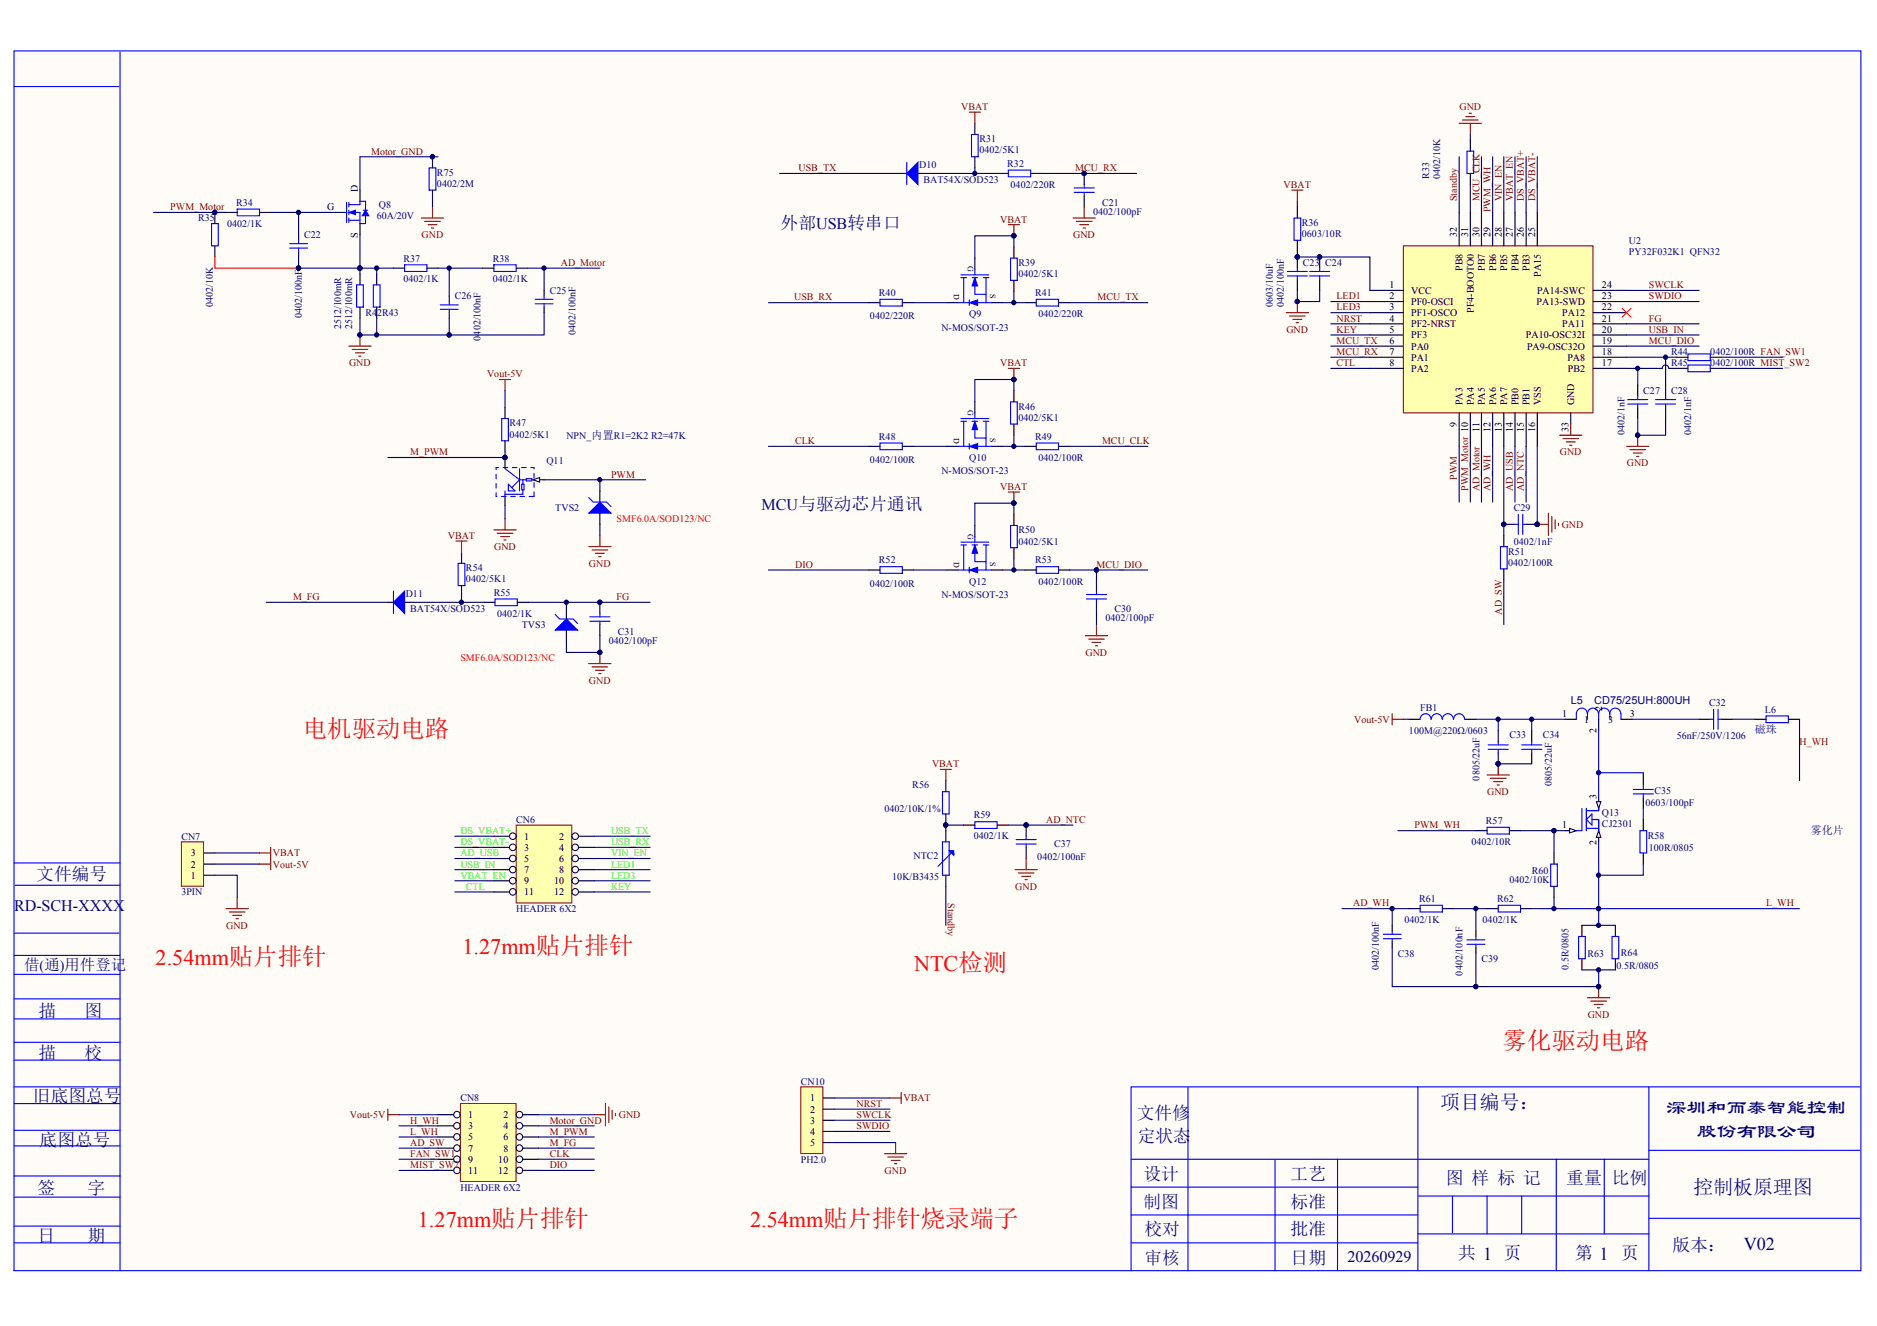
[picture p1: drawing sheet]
<svg xmlns="http://www.w3.org/2000/svg" width="297mm" height="210mm" viewBox="0 0 297 210" stroke-linecap="round" stroke-linejoin="round" font-family="sans-serif">
<path d="M2.2 8.2h292.1v192.9h-292.1z" fill="#fffcf8"/>
<g fill="none" stroke="#00f" stroke-width=".18">
<path d="M2.2 8.1h292.3v193h-292.3zM2.2 13.7h16.6M19 8.2v192.9M2.2 136.6h16.8M149.2 125.3h1v3.5h-1zM149.2 133.3h1v5.2h-1zM150.6 135l-2.2 2.1M154.3 130.1h3.5v1h-3.5zM160.8 133.6h3.2M160.8 132.9h3.2M162.4 132.4v.5M162.4 133.6v.5"/>
<path d="M2.2 158.1h16.8M2.2 154.2h16.8M2.2 151.2h16.8M2.2 147.7h16.6M2.4 140.1h16.6M2.2 178.9h16.8M2.2 174.7h16.8M2.2 167.8h16.8M2.2 165h16.8M2.2 161.3h16.8M2.2 172h16.8M188 172v29.1"/>
<path d="M224.4 172v29.1M260.9 172v29.1M294.3 172h-115.3v29.1M2.2 196.7h16.8M2.2 194.1h16.8M2.2 189.5h16.8M2.2 186.2h16.8M2.2 181.4h16.8M179 183.5h81.9M179 196.7h45.4M179 192.3h45.4M179 187.9h45.4"/>
<path d="M201.8 183.5v17.6M211.7 183.5v17.6M224.4 195.3h36.5M224.4 189.3h36.5M229.9 189.3v5.8M235.3 189.3v6M240.8 189.3v6M246.3 183.5v17.6M253.9 183.5v11.8M260.9 192.9h33.4M260.9 182.1h33.4"/>
</g>
<path d="M149.7 123.6v1.7M149.7 128.8v1.8M149.7 131.5v1.8M149.7 138.5v1.8M152.5 130.6h1.8M157.8 130.6h1.8M162.4 130.6v1.8M162.4 134.1v1.8" fill="none" stroke="#000" stroke-width=".18"/>
<g fill="#000080" stroke="#000080" stroke-width=".16">
<circle cx="149.7" cy="130.6" r=".34"/>
<circle cx="162.4" cy="130.6" r=".34"/>
</g>
<path d="M148.8 121.8h1.8M149.7 121.8v1.8M160.6 137.7h3.6M161.2 138.2h2.4M161.7 138.7h1.4M162.2 139.3h.4M162.4 135.9v1.8" fill="none" stroke="#800000" stroke-width=".18"/>
<path d="M150.2 134.7h.7v.7z" fill="#00f" stroke="#00f" stroke-width=".18"/>
<path d="M126.7 172h3.5v10.6h-3.5z" fill="#ffffb0" stroke="#800000" stroke-width=".16"/>
<g fill="none" stroke="#000" stroke-width=".18">
<path d="M154.3 19.5v1.8M34 33.6v1.8M34 38.9v1.8M35.8 33.6h1.7M41.1 33.6h1.7M52.6 33.6h1.7M57 30.1v1.8M57 35.4v1.8M142.6 27.5h.9M145.3 27.5h.8M154.3 24.8v1.8M157.8 27.5h1.8"/>
<path d="M160.5 39.1v1.8M163.1 27.5h1.8M171.6 27.5v1.7M171.6 31v1.7M57 43.3v1.8M57 48.6v1.8M62.3 42.4h1.7M67.6 42.4h1.7M71.1 46.9v.8M71.1 49.5v.9M76.4 42.4h1.8M81.7 42.4h1.8"/>
<path d="M86.1 46v.9M86.1 48.6v.9M137.5 47.9h1.8M142.8 47.9h1.8M149.9 47.9h1.7M154.3 40.9v1.7M156.9 47.9h1.8M160.5 44.4v1.7M162.2 47.9h1.8M167.5 47.9h1.8M223 113.9h1.7M231.8 113.9h1.8"/>
<path d="M247.7 113.9h1.8M253 113.9v1.7M256.5 113.9h1.8M268.9 113.9h1.8M272.4 113.9h1.8M233.6 131.5h1.7M238.9 131.5h1.7M245.9 135v1.8M247.7 131.5h1.8M260.1 122.7v1.7M260.1 126.2v1.8M260.1 129.7v1.8"/>
<path d="M260.1 135v1.8M235.3 143.8h1.8M240.6 143.8h1.8M245.9 140.3v1.8M130.3 173.8h1.7M130.3 175.6h1.7M130.3 177.3h1.7M130.3 179.1h1.7M130.3 180.9h1.7"/>
</g>
<g fill="none" stroke="#800000" stroke-width=".18">
<path d="M153.4 17.8h1.8M154.3 17.8v1.7M159.6 35.6h1.7M160.5 35.6v1.7M169.8 34.5h3.5M170.3 35h2.5M170.9 35.6h1.4M171.4 36.1h.4M171.6 32.7v1.8M55.2 54.8h3.5M55.7 55.3h2.5M56.3 55.8h1.4"/>
<path d="M56.8 56.4h.3M57 53v1.8M140.9 173.8h1.7M142.6 172.9v1.8M140 182.6h3.5M140.5 183.2h2.5M141 183.7h1.4M141.6 184.2h.3M141.7 180.9v1.7"/>
</g>
<g fill="none" stroke="#00f" stroke-width=".18">
<path d="M33.5 35.4h1v3.5h-1zM37.5 33.1h3.6v1.1h-3.6zM54.3 33.6h.5M54.8 32v3.2M55.2 32.4h1.8v-.5h.8v1.7M55.2 33.6h1.8v1.8h.8v-1.4M55.2 34.9h1.8M55.2 32v.7M55.2 33.3v.7M55.2 34.5v.7M57.5 33.3h.7M143.5 25.7v3.5"/>
<path d="M153.7 21.3h1.1v3.5h-1.1zM159.6 26.9h3.5v1.1h-3.5zM170 30.5h3.2M170 29.7h3.2M171.6 29.2v.5M171.6 30.5v.5M56.4 45.1h1.1v3.5h-1.1zM64 41.9h3.6v1.1h-3.6zM69.7 48.3h2.8M69.7 49h2.8M71.1 47.7v.6M71.1 49v.5"/>
<path d="M78.2 41.9h3.5v1.1h-3.5zM84.7 47.4h2.8M84.7 48.1h2.8M86.1 46.9v.5M86.1 48.1v.5M139.3 47.4h3.5v1h-3.5zM151.6 47.9h1.8M152.1 43.9h.8M152.1 43.5h4.4M152.5 43.9v4M153.4 47.5v.9M153.8 43.9h.9"/>
<path d="M154.3 45.3v1.3h1.7v1.3M154.3 42.6v.9M154.7 47.9h2.2M155.6 43.9h.9M156 43.9v2.7M159.9 40.9h1.1v3.5h-1.1zM164 47.4h3.5v1h-3.5zM226.5 113.9a.87 .87 0 0 0-.9-.9 .87 .87 0 0 0-.9 .9M228.2 113.9a.87 .87 0 0 0-.8-.9 .87 .87 0 0 0-.9 .9M230 113.9a.87 .87 0 0 0-.9-.9 .87 .87 0 0 0-.8 .9M231.8 113.9a.87 .87 0 0 0-.9-.9 .87 .87 0 0 0-.9 .9M251.2 113a.87 .87 0 0 0-.9-.9 .87 .87 0 0 0-.8 .9v.9"/>
<path d="M253 113a.87 .87 0 0 0-.9-.9 .87 .87 0 0 0-.9 .9v.9M254.7 113a.87 .87 0 0 0-.8-.9 .87 .87 0 0 0-.9 .9v.9M256.5 113a.87 .87 0 0 0-.9-.9 .87 .87 0 0 0-.8 .9v.9M256.5 113v.9M270.7 113.9h.5M271.2 112.3v3.1M271.9 113.9h.5M271.9 112.3v3.1M235.3 131h3.6v1h-3.6zM245.4 136.8h1.1v3.5h-1.1zM258.5 125.7h3.1M258.5 125h3.1"/>
<path d="M259.5 131.5h1.1v3.5h-1.1zM260.1 124.4v.6M260.1 125.7v.5M237.1 143.3h3.5v1.1h-3.5z"/>
</g>
<g fill="#00f" stroke="#00f" stroke-width=".16">
<path d="M55.2 33.6l1.1-.3v.7z"/>
<path d="M57.8 33.3l.6 .9h-1.1z"/>
<path d="M154.3 43.9l.4 1.4h-.9z"/>
<path d="M153.4 47.9l1.3-.4v.9z"/>
</g>
<g fill="#000080" stroke="#000080" stroke-width=".16">
<circle cx="56.9" cy="53" r=".34"/>
<circle cx="34" cy="33.6" r=".34"/>
<circle cx="160.4" cy="37.3" r=".34"/>
<circle cx="171.6" cy="27.4" r=".34"/>
</g>
<path d="M143.5 27.5l1.8-1.8v3.5z" fill="#00f" stroke="#00f" stroke-width=".18"/>
<path d="M248.4 131.1l1.1 .4-1.1 .3z" fill="#fffcf8" stroke="#000" stroke-width=".16"/>
<path d="M253 126.2v1.8" fill="none" stroke="#000" stroke-width=".18"/>
<path d="M252.6 126.9h.7l-.3 1.1z" fill="#fffcf8" stroke="#000" stroke-width=".16"/>
<path d="M253 131.5v1.8" fill="none" stroke="#000" stroke-width=".18"/>
<path d="M253 131.5l.3 1.1h-.7z" fill="#fffcf8" stroke="#000" stroke-width=".16"/>
<g fill="none" stroke="#00f" stroke-width=".18">
<path d="M45.8 38.6h2.9M45.8 39.3h2.9M47.3 38v.6M47.3 39.3v.5M59.1 45.1h1v3.5h-1zM139.3 70.1h3.5v1.1h-3.5zM151.6 70.7h1.8M152.1 66.7h.8M152.1 66.3h4.4M152.5 66.7v4M153.4 70.2v.9M153.8 66.7h.9"/>
<path d="M154.3 68v1.3h1.7v1.4M154.3 65.4v.9M154.7 70.7h2.2M155.6 66.7h.9M156 66.7v2.6M159.9 63.6h1.1v3.5h-1.1zM164 70.1h3.5v1.1h-3.5zM139.3 89.7h3.5v1.1h-3.5zM151.6 90.2h1.8M152.1 86.3h.8M152.1 85.8h4.4M152.5 86.3v3.9"/>
<path d="M153.4 89.8v.9M153.8 86.3h.9M154.3 87.6v1.3h1.7v1.3M154.3 84.9v.9M154.7 90.2h2.2M155.6 86.3h.9M156 86.3v2.6M159.9 83.2h1.1v3.5h-1.1zM164 89.7h3.5v1.1h-3.5zM235.5 118.6h3.2M235.5 117.9h3.2M237.1 117.4v.5"/>
<path d="M237.1 118.6v.5M240.8 118.6h3.2M240.8 117.9h3.2M242.4 117.4v.5M242.4 118.6v.5M250.3 128v3.5h-.8M251 128v3.5M251 131.1h2M251 129.7l.9-.9v1.8zM251.9 129.7h1.1v1.8M253 128v.3h-2M218.9 147.9h2.8"/>
<path d="M218.9 148.6h2.8M220.3 147.4v.5M220.3 148.6v.5M224.7 143.3h3.6v1.1h-3.6zM232.2 148.8h2.8M232.2 149.5h2.8M233.6 148.2v.6M233.6 149.5v.5M249.8 148.2h1.1v3.6h-1.1zM255.1 148.2h1.1v3.6h-1.1z"/>
</g>
<g fill="none" stroke="#000" stroke-width=".18">
<path d="M47.3 37.2v.8M47.3 39.8v.9M59.6 43.3v1.8M59.6 48.6v1.8M137.5 70.7h1.8M142.8 70.7h1.8M149.9 70.7h1.7M154.3 63.6v1.8M156.9 70.7h1.8M160.5 61.8v1.8M160.5 67.1v1.8M162.2 70.7h1.8"/>
<path d="M167.5 70.7h1.8M137.5 90.2h1.8M142.8 90.2h1.8M149.9 90.2h1.7M154.3 83.2v1.7M156.9 90.2h1.8M160.5 81.4v1.8M160.5 86.7v1.8M162.2 90.2h1.8M167.5 90.2h1.8M237.1 115.6v1.8M237.1 119.1v1.8"/>
<path d="M242.4 115.6v1.8M242.4 119.1v1.8M220.3 146.5v.9M220.3 149.1v.9M223 143.8h1.7M228.3 143.8h1.7M233.6 147.4v.8M233.6 150v.9M250.3 146.5v1.7M250.3 151.8v1.7M255.6 146.5v1.7M255.6 151.8v1.7"/>
</g>
<g fill="none" stroke="#800000" stroke-width=".18">
<path d="M159.6 58.3h1.7M160.5 58.3v1.8M159.6 77.9h1.7M160.5 77.9v1.8M220.3 113v1.7M220.3 113.9h1.8M235.3 122.7h3.6M235.9 123.2h2.4M236.4 123.7h1.4M236.9 124.3h.4M237.1 120.9v1.8M251.2 157.9h3.6"/>
<path d="M251.8 158.5h2.4M252.3 159h1.4M252.8 159.5h.4M253 156.2v1.7"/>
</g>
<g fill="#000080" stroke="#000080" stroke-width=".16">
<circle cx="253" cy="156.2" r=".34"/>
<circle cx="237.1" cy="120.9" r=".34"/>
<circle cx="160.4" cy="79.6" r=".34"/>
<circle cx="173.5" cy="90.2" r=".34"/>
<circle cx="160.4" cy="60.1" r=".34"/>
</g>
<g fill="#00f" stroke="#00f" stroke-width=".16">
<path d="M154.3 86.3l.4 1.3h-.9z"/>
<path d="M153.4 90.2l1.3-.4v.9z"/>
<path d="M154.3 66.7l.4 1.3h-.9z"/>
<path d="M153.4 70.7l1.3-.5v.9z"/>
</g>
<path d="M222.1 38.9h30v26.5h-30z" fill="#ffffb0" stroke="#800000" stroke-width=".16"/>
<g fill="none" stroke="#000" stroke-width=".18">
<path d="M205.3 32.7v1.8M205.3 38v1.8M230.9 33.6v5.3M232.7 22.2v1.7M232.7 27.5v1.7M232.7 33.6v5.3M234.4 33.6v5.3M236.2 33.6v5.3M238 33.6v5.3M239.7 33.6v5.3M241.5 33.6v5.3M243.3 33.6v5.3"/>
<path d="M205.3 40.7v1.7M205.3 44.2v1.8M208.8 40.7v1.7M208.8 44.2v1.8M216.8 46h5.3M216.8 47.7h5.3M216.8 49.5h5.3M216.8 51.3h5.3M216.8 53h5.3M216.8 54.8h5.3M216.8 56.6h5.3M216.8 58.3h5.3"/>
<path d="M252.1 46h5.3M252.1 47.7h5.3M252.1 49.5h5.3M252.1 51.3h5.3M252.1 53h5.3M252.1 54.8h5.3M252.1 56.6h5.3M252.1 58.3h5.3M265.4 56.6h1.7M265.4 58.3h1.7M270.7 56.6h1.7M270.7 58.3h1.7"/>
<path d="M230.9 65.4v5.3M232.7 65.4v5.3M234.4 65.4v5.3M236.2 65.4v5.3M238 65.4v5.3M239.7 65.4v5.3M241.5 65.4v5.3M243.3 65.4v5.3M248.6 65.4v1.7M259.2 61v1.7M259.2 64.5v1.8M263.6 61v1.7"/>
<path d="M263.6 64.5v1.8M173.5 91.8v1.8M173.5 95.3v1.8M277.7 113.9h1.8M283 113.9h1.8"/>
</g>
<g fill="#000080" stroke="#000080" stroke-width=".16">
<circle cx="205.3" cy="40.7" r=".34"/>
<circle cx="208.8" cy="40.7" r=".34"/>
<circle cx="205.3" cy="47.7" r=".34"/>
<circle cx="243.3" cy="83" r=".34"/>
<circle cx="259.1" cy="68.9" r=".34"/>
</g>
<g fill="none" stroke="#00f" stroke-width=".18">
<path d="M204.8 34.5h1v3.5h-1zM232.2 23.9h1v3.6h-1zM203.7 43.7h3.2M203.7 43h3.2M205.3 42.4v.6M205.3 43.7v.5M207.3 43.7h3.1M207.3 43h3.1M208.8 42.4v.6M208.8 43.7v.5M267.1 56h3.6v1.1h-3.6zM267.1 57.8h3.6v1h-3.6z"/>
<path d="M257.6 64h3.2M257.6 63.3h3.2M259.2 62.7v.6M259.2 64v.5M262 64h3.2M262 63.3h3.2M263.6 62.7v.6M263.6 64v.5M171.9 94.8h3.2M171.9 94.1h3.2M173.5 93.6v.5M173.5 94.8v.5"/>
<path d="M279.5 113.3h3.5v1.1h-3.5z"/>
</g>
<g fill="none" stroke="#800000" stroke-width=".18">
<path d="M230.9 19.5h3.5M231.4 19h2.5M232 18.5h1.4M232.5 17.9h.4M232.7 19.5v1.8M204.4 30.1h1.8M205.3 30.1v1.8M203.5 49.5h3.6M204.1 50h2.4M204.6 50.6h1.4M205.1 51.1h.4M205.3 47.7v1.8"/>
<path d="M257.4 70.7h3.5M257.9 71.2h2.5M258.5 71.7h1.4M259 72.2h.3M259.2 68.9v1.8M173.5 98.9v1.7M243.3 83h1.7M245 81.2v3.6M245.6 81.8v2.4M246.1 82.3v1.4M246.6 82.8v.4M171.8 100.6h3.5"/>
<path d="M172.3 101.2h2.5M172.8 101.7h1.4M173.3 102.2h.4M41.1 135h1.7M42.8 134.1v1.8M35.8 143.8h3.5M36.3 144.4h2.5M36.8 144.9h1.4M37.4 145.4h.3M37.5 142.1v1.7"/>
</g>
<path d="M28.7 133.3h3.5v7h-3.5z" fill="#ffffb0" stroke="#800000" stroke-width=".16"/>
<path d="M32.2 138.5h1.8M32.2 136.8h1.8M32.2 135h1.8" fill="none" stroke="#000" stroke-width=".18"/>
<path d="M41.1 136.8h1.7M42.8 135.9v1.8" fill="none" stroke="#800000" stroke-width=".18"/>
<path d="M81.7 130.6h8.8v12.3h-8.8z" fill="#ffffb0" stroke="#800000" stroke-width=".16"/>
<path d="M78.2 132.4h3.5" fill="none" stroke="#000" stroke-width=".18"/>
<circle cx="81.2" cy="132.4" r=".52" fill="#fffcf8" stroke="#000" stroke-width=".16"/>
<path d="M90.5 132.4h3.6" fill="none" stroke="#000" stroke-width=".18"/>
<circle cx="91" cy="132.4" r=".52" fill="#fffcf8" stroke="#000" stroke-width=".16"/>
<path d="M78.2 134.1h3.5" fill="none" stroke="#000" stroke-width=".18"/>
<circle cx="81.2" cy="134.1" r=".52" fill="#fffcf8" stroke="#000" stroke-width=".16"/>
<path d="M90.5 134.1h3.6" fill="none" stroke="#000" stroke-width=".18"/>
<circle cx="91" cy="134.1" r=".52" fill="#fffcf8" stroke="#000" stroke-width=".16"/>
<path d="M78.2 135.9h3.5" fill="none" stroke="#000" stroke-width=".18"/>
<circle cx="81.2" cy="135.9" r=".52" fill="#fffcf8" stroke="#000" stroke-width=".16"/>
<path d="M90.5 135.9h3.6" fill="none" stroke="#000" stroke-width=".18"/>
<circle cx="91" cy="135.9" r=".52" fill="#fffcf8" stroke="#000" stroke-width=".16"/>
<path d="M78.2 137.7h3.5" fill="none" stroke="#000" stroke-width=".18"/>
<circle cx="81.2" cy="137.7" r=".52" fill="#fffcf8" stroke="#000" stroke-width=".16"/>
<path d="M90.5 137.7h3.6" fill="none" stroke="#000" stroke-width=".18"/>
<circle cx="91" cy="137.7" r=".52" fill="#fffcf8" stroke="#000" stroke-width=".16"/>
<path d="M78.2 139.4h3.5" fill="none" stroke="#000" stroke-width=".18"/>
<circle cx="81.2" cy="139.4" r=".52" fill="#fffcf8" stroke="#000" stroke-width=".16"/>
<path d="M90.5 139.4h3.6" fill="none" stroke="#000" stroke-width=".18"/>
<circle cx="91" cy="139.4" r=".52" fill="#fffcf8" stroke="#000" stroke-width=".16"/>
<path d="M78.2 141.2h3.5" fill="none" stroke="#000" stroke-width=".18"/>
<circle cx="81.2" cy="141.2" r=".52" fill="#fffcf8" stroke="#000" stroke-width=".16"/>
<path d="M90.5 141.2h3.6" fill="none" stroke="#000" stroke-width=".18"/>
<circle cx="91" cy="141.2" r=".52" fill="#fffcf8" stroke="#000" stroke-width=".16"/>
<path d="M256.7 48.8l1.4 1.4M258.1 48.8l-1.4 1.4" fill="none" stroke="#f00" stroke-width=".16"/>
<g fill="none" stroke="#00f" stroke-width=".18">
<path d="M93.2 78.8l.7 .7h2.1l.7 .7M62.3 93.6v3.5M72.5 89.2h1.1v3.5h-1.1zM78.3 94.8h3.6v1.1h-3.6zM87.9 97.3l.7 .7h2.1l.7 .7M93.3 98.3h3.2M93.3 97.6h3.2M94.9 97.1v.5M94.9 98.3v.6M237.5 86.5h1v3.6h-1zM239.7 83h.6M240.3 81.4v3.2"/>
<path d="M241 83h.5M241 81.4v3.2"/>
</g>
<g fill="none" stroke="#000" stroke-width=".18">
<path d="M84.3 75.9h1.8M94.9 77.7v1.8M61.4 95.3h.9M64 95.3h.9M73 87.4v1.8M73 92.7v1.8M76.6 95.3h1.7M81.9 95.3h1.7M89.6 96.2v1.8M89.6 99.8v1.7M94.9 81.2v1.8M94.9 95.3v1.8"/>
<path d="M94.9 98.9v1.7M238 84.8v1.7M238 90.1v1.7M238 83h1.7M241.5 83h1.8"/>
</g>
<g fill="#000080" stroke="#000080" stroke-width=".16">
<circle cx="238" cy="83" r=".34"/>
<circle cx="243.3" cy="83" r=".34"/>
<circle cx="94.9" cy="95.3" r=".34"/>
<circle cx="94.9" cy="103.3" r=".34"/>
</g>
<g fill="#00f" stroke="#00f" stroke-width=".16">
<path d="M93.2 81.2l1.7-1.7 1.8 1.7z"/>
<path d="M87.9 99.8l1.7-1.8 1.8 1.8z"/>
</g>
<path d="M72.2 85.6h1.7M73 85.6v1.8M93.2 86.5h3.5M93.7 87.1h2.5M94.2 87.6h1.4M94.8 88.1h.3M94.9 84.8v1.7M93.2 105h3.5M93.7 105.6h2.5M94.2 106.1h1.4M94.8 106.6h.3M94.9 103.3v1.7" fill="none" stroke="#800000" stroke-width=".18"/>
<path d="M62.3 95.3l1.7-1.7v3.5z" fill="#00f" stroke="#00f" stroke-width=".18"/>
<path d="M84.3 75.9l1.1-.3v.7z" fill="#fffcf8" stroke="#000" stroke-width=".16"/>
<path d="M68.4 24.8v1.8M68.4 30.1v1.8M79.9 64.5v1.8M79.9 69.8v1.7M79.9 72.4v1.8M79.9 78.2v1.8" fill="none" stroke="#000" stroke-width=".18"/>
<g fill="#000080" stroke="#000080" stroke-width=".16">
<circle cx="79.9" cy="72.4" r=".34"/>
<circle cx="68.4" cy="24.8" r=".34"/>
</g>
<path d="M67.9 26.6h1.1v3.5h-1.1zM79.4 66.3h1.1v3.5h-1.1zM79.9 74.2l2.3 1.7M80.5 76.7l1 1h-1zM82.2 75.9l-1.2 1.3M82.2 74.2v3.5M82.2 75.9h1.1M82.6 76.7h.3v.8h-.3zM82.7 77.5v.7h-2.8v-.5M82.7 75.9v.8M83.3 75.8h.9v.3h-.9z" fill="none" stroke="#00f" stroke-width=".18"/>
<path d="M84.5 78.6v-4.6h-6v4.6h6" fill="none" stroke="#00f" stroke-width=".18" stroke-dasharray=".7 .7"/>
<path d="M66.7 34.5h3.5M67.2 35h2.5M67.7 35.6h1.5M68.3 36.1h.3M68.4 32.7v1.8M79 60.1h1.8M79.9 60.1v1.7M78.2 83.9h3.5M78.7 84.4h2.5M79.2 84.9h1.4M79.7 85.5h.4M79.9 82.1v1.8" fill="none" stroke="#800000" stroke-width=".18"/>
<path d="M72.9 174.7h8.8v12.3h-8.8z" fill="#ffffb0" stroke="#800000" stroke-width=".16"/>
<path d="M69.3 176.5h3.6" fill="none" stroke="#000" stroke-width=".18"/>
<circle cx="72.3" cy="176.4" r=".52" fill="#fffcf8" stroke="#000" stroke-width=".16"/>
<path d="M81.7 176.5h3.5" fill="none" stroke="#000" stroke-width=".18"/>
<circle cx="82.2" cy="176.4" r=".52" fill="#fffcf8" stroke="#000" stroke-width=".16"/>
<path d="M69.3 178.2h3.6" fill="none" stroke="#000" stroke-width=".18"/>
<circle cx="72.3" cy="178.2" r=".52" fill="#fffcf8" stroke="#000" stroke-width=".16"/>
<path d="M81.7 178.2h3.5" fill="none" stroke="#000" stroke-width=".18"/>
<circle cx="82.2" cy="178.2" r=".52" fill="#fffcf8" stroke="#000" stroke-width=".16"/>
<path d="M69.3 180h3.6" fill="none" stroke="#000" stroke-width=".18"/>
<circle cx="72.3" cy="180" r=".52" fill="#fffcf8" stroke="#000" stroke-width=".16"/>
<path d="M81.7 180h3.5" fill="none" stroke="#000" stroke-width=".18"/>
<circle cx="82.2" cy="180" r=".52" fill="#fffcf8" stroke="#000" stroke-width=".16"/>
<path d="M69.3 181.7h3.6" fill="none" stroke="#000" stroke-width=".18"/>
<circle cx="72.3" cy="181.7" r=".52" fill="#fffcf8" stroke="#000" stroke-width=".16"/>
<path d="M81.7 181.7h3.5" fill="none" stroke="#000" stroke-width=".18"/>
<circle cx="82.2" cy="181.7" r=".52" fill="#fffcf8" stroke="#000" stroke-width=".16"/>
<path d="M69.3 183.5h3.6" fill="none" stroke="#000" stroke-width=".18"/>
<circle cx="72.3" cy="183.5" r=".52" fill="#fffcf8" stroke="#000" stroke-width=".16"/>
<path d="M81.7 183.5h3.5" fill="none" stroke="#000" stroke-width=".18"/>
<circle cx="82.2" cy="183.5" r=".52" fill="#fffcf8" stroke="#000" stroke-width=".16"/>
<path d="M69.3 185.3h3.6" fill="none" stroke="#000" stroke-width=".18"/>
<circle cx="72.3" cy="185.3" r=".52" fill="#fffcf8" stroke="#000" stroke-width=".16"/>
<path d="M81.7 185.3h3.5" fill="none" stroke="#000" stroke-width=".18"/>
<circle cx="82.2" cy="185.3" r=".52" fill="#fffcf8" stroke="#000" stroke-width=".16"/>
<path d="M246.8 68.9h3.5M247.3 69.4h2.5M247.9 70h1.4M248.4 70.5h.4M248.6 67.1v1.8M61.4 176.5h1.7M61.4 175.6v1.7M94.1 176.5h1.7M95.8 174.7v3.5M96.3 175.2v2.5M96.9 175.8v1.4M97.4 176.3v.3" fill="none" stroke="#800000" stroke-width=".18"/>
<path d="M159.6 130.6h10.2" fill="none" stroke="#11037f" stroke-width=".18"/>
<g fill="#000080" stroke="#000080" stroke-width=".16">
<circle cx="162.4" cy="130.6" r=".34"/>
<circle cx="149.7" cy="130.6" r=".34"/>
<circle cx="56.9" cy="42.4" r=".34"/>
<circle cx="47.2" cy="42.4" r=".34"/>
<circle cx="160.4" cy="47.9" r=".34"/>
<circle cx="154.2" cy="27.4" r=".34"/>
<circle cx="160.4" cy="37.3" r=".34"/>
<circle cx="71.1" cy="42.4" r=".34"/>
<circle cx="71.1" cy="53" r=".34"/>
<circle cx="56.9" cy="53" r=".34"/>
<circle cx="86.1" cy="42.4" r=".34"/>
<circle cx="237.1" cy="120.9" r=".34"/>
<circle cx="245.9" cy="131.5" r=".34"/>
<circle cx="253" cy="143.8" r=".34"/>
<circle cx="253" cy="122.3" r=".34"/>
<circle cx="237.1" cy="113.9" r=".34"/>
<circle cx="245.9" cy="143.8" r=".34"/>
<circle cx="253" cy="156.2" r=".34"/>
<circle cx="253" cy="153.5" r=".34"/>
<circle cx="253" cy="146.5" r=".34"/>
<circle cx="253" cy="138.5" r=".34"/>
<circle cx="233.5" cy="156.2" r=".34"/>
<circle cx="242.4" cy="113.9" r=".34"/>
<circle cx="160.4" cy="90.2" r=".34"/>
<circle cx="160.4" cy="79.6" r=".34"/>
<circle cx="47.2" cy="33.6" r=".34"/>
<circle cx="59.6" cy="42.4" r=".34"/>
<circle cx="59.6" cy="53" r=".34"/>
<circle cx="233.5" cy="143.8" r=".34"/>
<circle cx="220.3" cy="143.8" r=".34"/>
<circle cx="160.4" cy="70.6" r=".34"/>
<circle cx="160.4" cy="60.1" r=".34"/>
<circle cx="205.3" cy="47.7" r=".34"/>
<circle cx="205.3" cy="40.7" r=".34"/>
<circle cx="259.1" cy="58.3" r=".34"/>
<circle cx="263.6" cy="56.5" r=".34"/>
<circle cx="259.1" cy="68.9" r=".34"/>
<circle cx="173.5" cy="90.2" r=".34"/>
<circle cx="243.3" cy="83" r=".34"/>
<circle cx="94.9" cy="75.9" r=".34"/>
<circle cx="73" cy="95.3" r=".34"/>
<circle cx="89.6" cy="95.3" r=".34"/>
<circle cx="94.9" cy="103.3" r=".34"/>
<circle cx="79.9" cy="72.4" r=".34"/>
</g>
<g fill="none" stroke="#000080" stroke-width=".18">
<path d="M24.3 33.6h11.5M42.8 33.6h9.8M47.3 33.6v3.6M57 37.2v6.1M68.4 31.9v.8M69.3 24.8h-12.3v5.3M123.4 27.5h19.2M146.1 27.5h11.7M154.3 26.6v.9M160.5 39.1v-1.8h-6.2v3.6M164.9 27.5h15M205.3 39.8v.9h11.5v5.3"/>
<path d="M205.3 31.9v.8M230.9 24.8v8.8M232.7 21.3v.9M232.7 29.2v4.4M234.4 24.8v8.8M236.2 24.8v8.8M238 24.8v8.8M239.7 24.8v8.8M241.5 24.8v8.8M243.3 24.8v8.8M47.3 40.7v1.7h15M57 50.4v2.6h14.1v-2.6"/>
<path d="M59.6 42.4v.9M59.6 50.4v2.6M69.3 42.4h7.1M71.1 42.4v4.5M83.5 42.4h11.4M86.1 49.5v3.5h-15M86.1 42.4v3.6M121.6 47.9h15.9M144.6 47.9h5.3M158.7 47.9h3.5M160.5 46.1v1.8M169.3 47.9h12.3"/>
<path d="M205.3 46v1.7h3.5v-1.7M210.6 49.5h6.2M210.6 51.3h6.2M210.6 47.7h6.2M210.6 53h6.2M210.6 54.8h6.2M210.6 56.6h6.2M210.6 58.3h6.2M257.4 51.3h11.5M257.4 47.7h11.5M257.4 53h11.5M257.4 54.8h11.5"/>
<path d="M257.4 56.6h8M257.4 46h11.5M259.2 58.3v2.7M263.6 56.6v4.4M264.1 58.3a.51 .51 0 0 0-.5-.5 .51 .51 0 0 0-.5 .5h-5.7M264.1 58.3h1.3M272.4 56.6h9.7M272.4 58.3h9.7M79.9 71.5v.9h-18.5M79.9 61.8v2.7M86.1 75.9h16.1M94.9 75.9v1.8"/>
<path d="M121.6 70.7h15.9M144.6 70.7h5.3M158.7 70.7h3.5M160.5 61.8v-1.7h-6.2v3.5M160.5 68.9v1.8M169.3 70.7h12.3M230.9 70.7v8.8M232.7 70.7v8.8M234.4 70.7v8.8M236.2 70.7v8.8M238 70.7v14.1M239.7 70.7v8.8"/>
<path d="M241.5 70.7v8.8M243.3 70.7v12.3M259.2 66.3v2.6h4.4v-2.6M42.1 95.3h19.3M64.9 95.3h11.7M73 94.5v.8M79.9 80v2.1M83.6 95.3h19.3M89.6 95.3v.9M94.9 83v1.8M121.6 90.2h15.9M144.6 90.2h5.3"/>
<path d="M158.7 90.2h3.5M160.5 81.4v-1.7h-6.2v3.5M160.5 88.5v1.7M169.3 90.2h12.3M173.5 90.2v1.6M173.5 97.1v1.8M238 91.8v7.1M94.9 100.6v2.7h-5.3v-1.8M222.1 113.9h.9M242.4 113.9v1.7M274.2 113.9h3.5M284.8 113.9v9.7"/>
<path d="M34 138.5h3.5v3.6M34 136.8h7.1M34 135h7.1M72 132.4h6.2M72 134.1h6.2M72 135.9h6.2M72 137.7h6.2M72 139.4h6.2M94.1 132.4h8.8M94.1 134.1h8.8M94.1 135.9h8.8M94.1 137.7h8.8"/>
<path d="M94.1 139.4h8.8M152.5 130.6h-2.8v.9M221.2 131.5h12.4M237.1 120.9h5.3M240.6 131.5h5.3M247.7 131.5h-1.8v3.5M260.1 136.8v1.7h-7.1M260.1 128v1.7M72 141.2h6.2M94.1 141.2h8.8M149.7 140.3v6.2M212.4 143.8h10.6"/>
<path d="M220.3 150v6.2h13.3M220.3 143.8v2.7M230 143.8h5.3M233.6 150.9v5.3h19.4M233.6 143.8v3.6M242.4 143.8h1.8M245.9 142.1v1.7M250.3 146.5h5.3M250.3 153.5h5.3M63.1 176.5h6.2M63.1 178.2h6.2M63.1 180h6.2"/>
<path d="M85.2 176.5h8.9M85.2 178.2h8.9M85.2 180h8.9M132 173.8h8.9M132 175.6h8.9M132 177.3h8.9M132 179.1h8.9M63.1 181.7h6.2M63.1 183.5h6.2M63.1 185.3h6.2M85.2 181.7h8.9M85.2 183.5h8.9"/>
<path d="M85.2 185.3h8.9M132 180.9h9.7"/>
</g>
<path d="M233.6 113.9h14.1M237.1 113.9v1.7M253 115.6v10.6M258.3 113.9h10.6M253 122.3h7.1v.4M253 133.3v13.2M244.2 143.8h40.6M253 153.5v2.7" fill="none" stroke="#0000bf" stroke-width=".18"/>
<path d="M34 40.7v1.7h13.3" fill="none" stroke="#f00" stroke-width=".18"/>
<g font-size="3.9" fill="#f00">
<text x="47.9" y="116.6">电机驱动电路</text>
<text x="237.8" y="166">雾化驱动电路</text>
</g>
<g font-size="3.5" fill="#f00">
<text x="24.6" y="152.8">2.54mm贴片排针</text>
<text x="73.2" y="151">1.27mm贴片排针</text>
<text x="144.6" y="153.7">NTC检测</text>
<text x="66.1" y="194.2">1.27mm贴片排针</text>
<text x="118.7" y="194.2">2.54mm贴片排针烧录端子</text>
</g>
<g font-size="3.2" fill="#000080">
<text x="263.8" y="176.4">深圳和而泰智能控制</text>
<text x="268.5" y="180.1">股份有限公司</text>
</g>
<g font-size="3.1" fill="#000080">
<text x="227.9" y="175.5">项目编号：</text>
<text x="268" y="189.1">控制板原理图</text>
</g>
<text font-size="2.9" fill="#000080" x="275.9" y="197.9">V02</text>
<g font-size="2.8" fill="#000080">
<text x="123.5" y="36.2">外部USB转串口</text>
<text x="5.7" y="139.2">文件编号</text>
<text x="6.1" y="160.9">描</text>
<text x="13.4" y="160.9">图</text>
<text x="6.1" y="167.6">描</text>
<text x="13.4" y="167.6">校</text>
<text x="5.2" y="174.5">旧底图总号</text>
<text x="179.9" y="177.1">文件修</text>
<text x="6.3" y="181.4">底图总号</text>
<text x="180" y="180.8">定状态</text>
<text x="5.9" y="189">签</text>
<text x="13.8" y="189">字</text>
<text x="180.9" y="186.8">设计</text>
<text x="180.9" y="191.2">制图</text>
<text x="204.2" y="186.8">工艺</text>
<text x="204.2" y="191.2">标准</text>
<text x="228.8" y="187.4">图 样 标 记</text>
<text x="247.9" y="187.4">重量</text>
<text x="255.1" y="187.4">比例</text>
<text x="5.9" y="196.5">日</text>
<text x="13.8" y="196.5">期</text>
<text x="181.1" y="195.5">校对</text>
<text x="204.2" y="195.5">批准</text>
<text x="264.7" y="198">版本：</text>
<text x="181.1" y="200.1">审核</text>
<text x="204.2" y="200.1">日期</text>
<text x="230.7" y="199.3">共 1 页</text>
<text x="249.3" y="199.3">第 1</text>
<text x="256.6" y="199.3">页</text>
</g>
<g font-size="2.6" fill="#000080">
<text x="120.5" y="80.7">MCU与驱动芯片通讯</text>
<text x="2.2" y="144.2">RD-SCH-XXXX</text>
<text x="213.3" y="199.7">20260929</text>
</g>
<text font-size="2.4" fill="#000080" x="3.8" y="153.6">借(通)用件登记</text>
<g font-size="1.8" fill="#000080">
<text x="277.7" y="116">磁珠</text>
<text x="286.5" y="132">雾化片</text>
</g>
<g font-size="1.7" fill="#000080">
<text x="248.6" y="111.4">L5</text>
<text x="252.3" y="111.4">CD75/25UH:800UH</text>
</g>
<g font-size="1.6" fill="#800000">
<text x="152.1" y="17.4">VBAT</text>
<text x="231" y="17.4">GND</text>
<text x="58.7" y="24.5">Motor_GND</text>
<text x="126.4" y="27.1">USB_TX</text>
<text x="170.2" y="27.1">MCU_RX</text>
<text x="203.1" y="29.8">VBAT</text>
<text x="26.9" y="33.3">PWM_Motor</text>
<text x="158.3" y="35.2">VBAT</text>
<text x="230.6" y="31.9" transform="rotate(-90 230.6 31.9)">Standby</text>
<text x="234.1" y="31.9" transform="rotate(-90 234.1 31.9)">MCU_CLK</text>
<text x="235.9" y="33.6" transform="rotate(-90 235.9 33.6)">PWM_WH</text>
<text x="237.6" y="31.9" transform="rotate(-90 237.6 31.9)">VIN_EN</text>
<text x="239.4" y="31.9" transform="rotate(-90 239.4 31.9)">VBAT_EN</text>
<text x="241.2" y="31.9" transform="rotate(-90 241.2 31.9)">DS_VBAT+</text>
<text x="242.9" y="31.9" transform="rotate(-90 242.9 31.9)">DS_VBAT-</text>
<text x="66.7" y="37.7">GND</text>
<text x="169.8" y="37.7">GND</text>
<text x="88.7" y="42.1">AD_Motor</text>
<text x="125.7" y="47.6">USB_RX</text>
<text x="173.7" y="47.6">MCU_TX</text>
<text x="211.5" y="47.4">LED1</text>
<text x="260.9" y="47.4">SWDIO</text>
<text x="260.9" y="45.6">SWCLK</text>
<text x="203.6" y="52.7">GND</text>
<text x="211.5" y="50.9">NRST</text>
<text x="211.5" y="52.7">KEY</text>
<text x="211.5" y="49.1">LED3</text>
<text x="260.9" y="52.7">USB_IN</text>
<text x="260.9" y="50.9">FG</text>
<text x="55.2" y="58">GND</text>
<text x="77.1" y="59.7">Vout-5V</text>
<text x="158.3" y="58">VBAT</text>
<text x="211.5" y="54.4">MCU_TX</text>
<text x="211.5" y="56.2">MCU_RX</text>
<text x="211.5" y="58">CTL</text>
<text x="260.9" y="54.4">MCU_DIO</text>
<text x="125.8" y="70.3">CLK</text>
<text x="174.4" y="70.3">MCU_CLK</text>
<text x="64.9" y="72.1">M_PWM</text>
<text x="96.7" y="75.6">PWM</text>
<text x="158.3" y="77.5">VBAT</text>
<text x="230.6" y="76" transform="rotate(-90 230.6 76)">PWM</text>
<text x="232.3" y="77.7" transform="rotate(-90 232.3 77.7)">PWM_Motor 10</text>
<text x="234.1" y="77.7" transform="rotate(-90 234.1 77.7)">AD_Motor</text>
<text x="235.9" y="77.7" transform="rotate(-90 235.9 77.7)">AD_WH</text>
<text x="239.4" y="77.7" transform="rotate(-90 239.4 77.7)">AD_USB</text>
<text x="241.2" y="77.7" transform="rotate(-90 241.2 77.7)">AD_NTC</text>
<text x="246.9" y="72.1">GND</text>
<text x="257.4" y="73.8">GND</text>
<text x="247.2" y="83.5">GND</text>
<text x="70.9" y="85.3">VBAT</text>
<text x="78.2" y="87.1">GND</text>
<text x="93.2" y="89.7">GND</text>
<text x="125.8" y="89.9">DIO</text>
<text x="173.5" y="89.9">MCU_DIO</text>
<text x="46.4" y="95">M_FG</text>
<text x="97.6" y="95">FG</text>
<text x="237.6" y="97.3" transform="rotate(-90 237.6 97.3)">AD_SW</text>
<text x="171.8" y="103.8">GND</text>
<text x="93.2" y="108.2">GND</text>
<text x="214.3" y="114.4">Vout-5V</text>
<text x="284.8" y="117.9">H_WH</text>
<text x="147.5" y="121.4">VBAT</text>
<text x="235.4" y="125.9">GND</text>
<text x="165.6" y="130.3">AD_NTC</text>
<text x="223.8" y="131.1">PWM_WH</text>
<text x="43.2" y="135.6">VBAT</text>
<text x="43.2" y="137.3">Vout-5V</text>
<text x="150" y="143" transform="rotate(90 150 143)">Standby</text>
<text x="160.7" y="140.9">GND</text>
<text x="214.1" y="143.5">AD_WH</text>
<text x="279.5" y="143.5">L_WH</text>
<text x="35.8" y="147">GND</text>
<text x="251.3" y="161.1">GND</text>
<text x="55.4" y="177">Vout-5V</text>
<text x="64.9" y="177.9">H_WH</text>
<text x="64.9" y="179.6">L_WH</text>
<text x="87" y="177.9">Motor_GND</text>
<text x="87" y="179.6">M_PWM</text>
<text x="97.9" y="177">GND</text>
<text x="135.6" y="175.2">NRST</text>
<text x="135.6" y="177">SWCLK</text>
<text x="135.6" y="178.8">SWDIO</text>
<text x="143" y="174.4">VBAT</text>
<text x="64.9" y="181.4">AD_SW</text>
<text x="64.9" y="183.2">FAN_SW1</text>
<text x="64.9" y="184.9">MIST_SW2</text>
<text x="87" y="181.4">M_FG</text>
<text x="87" y="183.2">CLK</text>
<text x="87" y="184.9">DIO</text>
<text x="140" y="185.8">GND</text>
</g>
<g font-size="1.6" fill="#000080">
<text x="155" y="22.5">R31</text>
<text x="69.2" y="27.8">R75</text>
<text x="69.2" y="29.6">0402/2M</text>
<text x="145.5" y="26.6">D10</text>
<text x="146.1" y="29">BAT54X/SOD523</text>
<text x="155" y="24.3">0402/5K1</text>
<text x="159.4" y="26.4">R32</text>
<text x="159.9" y="29.8">0402/220R</text>
<text x="226.2" y="28.3" transform="rotate(-90 226.2 28.3)">R33</text>
<text x="227.9" y="28.3" transform="rotate(-90 227.9 28.3)">0402/10K</text>
<text x="31.4" y="35">R35</text>
<text x="36" y="35.9">0402/1K</text>
<text x="37.4" y="32.6">R34</text>
<text x="59.6" y="34.7">60A/20V</text>
<text x="60" y="32.9">Q8</text>
<text x="173" y="34">0402/100pF</text>
<text x="174.4" y="32.6">C21</text>
<text x="206" y="35.8">R36</text>
<text x="48.1" y="37.7">C22</text>
<text x="63.8" y="41.4">R37</text>
<text x="78" y="41.4">R38</text>
<text x="206" y="37.5">0603/10R</text>
<text x="257.8" y="38.6">U2</text>
<text x="257.8" y="40.3">PY32F032K1 QFN32</text>
<text x="63.8" y="44.6">0402/1K</text>
<text x="72" y="47.4">C26</text>
<text x="78" y="44.6">0402/1K</text>
<text x="87" y="46.5">C25</text>
<text x="139.1" y="46.9">R40</text>
<text x="161.2" y="42.1">R39</text>
<text x="161.2" y="43.9">0402/5K1</text>
<text x="163.8" y="46.9">R41</text>
<text x="206.2" y="42.1">C23 C24</text>
<text x="33.7" y="48.6" transform="rotate(-90 33.7 48.6)">0402/10K</text>
<text x="47.8" y="50.4" transform="rotate(-90 47.8 50.4)">0402/100nF</text>
<text x="54" y="52.1" transform="rotate(-90 54 52.1)">2512/100mR</text>
<text x="55.7" y="52.1" transform="rotate(-90 55.7 52.1)">2512/100mR</text>
<text x="57.8" y="50">R42R43</text>
<text x="76" y="53.9" transform="rotate(-90 76 53.9)">0402/100nF</text>
<text x="91" y="53" transform="rotate(-90 91 53)">0402/100nF</text>
<text x="137.7" y="50.6">0402/220R</text>
<text x="149" y="52.3">N-MOS/SOT-23</text>
<text x="153.4" y="50.2">Q9</text>
<text x="164.3" y="50.2">0402/220R</text>
<text x="201.4" y="48.6" transform="rotate(-90 201.4 48.6)">0603/10uF</text>
<text x="203.2" y="48.6" transform="rotate(-90 203.2 48.6)">0402/100nF</text>
<text x="264.5" y="56.2">R44</text>
<text x="264.5" y="58">R45</text>
<text x="270.7" y="56.2">0402/100R FAN_SW1</text>
<text x="270.7" y="58">0402/100R MIST_SW2</text>
<text x="161.2" y="64.9">R46</text>
<text x="260" y="62.4">C27</text>
<text x="264.5" y="62.4">C28</text>
<text x="80.6" y="67.5">R47</text>
<text x="80.6" y="69.3">0402/5K1</text>
<text x="89.6" y="69.4">NPN_内置R1=2K2 R2=47K</text>
<text x="139.1" y="69.6">R48</text>
<text x="161.2" y="66.6">0402/5K1</text>
<text x="163.8" y="69.6">R49</text>
<text x="257.1" y="68.9" transform="rotate(-90 257.1 68.9)">0402/1nF</text>
<text x="267.7" y="68.9" transform="rotate(-90 267.7 68.9)">0402/1nF</text>
<text x="86.5" y="73.5">Q11</text>
<text x="137.7" y="73.3">0402/100R</text>
<text x="149" y="75.1">N-MOS/SOT-23</text>
<text x="153.4" y="73">Q10</text>
<text x="164.3" y="73">0402/100R</text>
<text x="87.9" y="80.9">TVS2</text>
<text x="239.6" y="80.9">C29</text>
<text x="139.1" y="89.2">R52</text>
<text x="161.2" y="84.4">R50</text>
<text x="161.2" y="86.2">0402/5K1</text>
<text x="163.8" y="89.2">R53</text>
<text x="238.7" y="87.8">R51</text>
<text x="238.7" y="89.5">0402/100R</text>
<text x="239.6" y="86.2">0402/1nF</text>
<text x="64.2" y="94.5">D11</text>
<text x="73.7" y="90.4">R54</text>
<text x="73.7" y="92.2">0402/5K1</text>
<text x="78.2" y="94.3">R55</text>
<text x="137.7" y="92.9">0402/100R</text>
<text x="149" y="94.6">N-MOS/SOT-23</text>
<text x="153.4" y="92.5">Q12</text>
<text x="164.3" y="92.5">0402/100R</text>
<text x="64.9" y="96.9">BAT54X/SOD523</text>
<text x="78.7" y="97.6">0402/1K</text>
<text x="82.6" y="99.4">TVS3</text>
<text x="96.4" y="101.9">0402/100pF</text>
<text x="97.7" y="100.5">C31</text>
<text x="174.9" y="98.4">0402/100pF</text>
<text x="176.4" y="96.9">C30</text>
<text x="224.7" y="112.6">FB1</text>
<text x="270.5" y="111.8">C32</text>
<text x="279.3" y="112.8">L6</text>
<text x="223" y="116.2">100M@220Ω/0603</text>
<text x="238.9" y="116.9">C33</text>
<text x="244.2" y="116.9">C34</text>
<text x="265.4" y="117">56nF/250V/1206</text>
<text x="144.4" y="124.8">R56</text>
<text x="234.1" y="123.6" transform="rotate(-90 234.1 123.6)">0805/22uF</text>
<text x="245.6" y="124.4" transform="rotate(-90 245.6 124.4)">0805/22uF</text>
<text x="261.8" y="125.7">C35</text>
<text x="81.7" y="130.3">CN6</text>
<text x="140" y="128.5">0402/10K/1%</text>
<text x="154.1" y="129.6">R59</text>
<text x="235.1" y="130.4">R57</text>
<text x="253.5" y="129.2">Q13</text>
<text x="253.5" y="131">CJ2301</text>
<text x="260.4" y="127.6">0603/100pF</text>
<text x="28.7" y="132.9">CN7</text>
<text x="144.6" y="135.9">NTC2</text>
<text x="154.1" y="132.7">0402/1K</text>
<text x="164.2" y="136.1">0402/100nF</text>
<text x="166.8" y="134.1">C37</text>
<text x="232.9" y="133.8">0402/10R</text>
<text x="260.8" y="132.7">R58</text>
<text x="260.9" y="134.7">100R/0805</text>
<text x="28.7" y="141.7">3PIN</text>
<text x="141.2" y="139.3">10K/B3435</text>
<text x="224.6" y="142.8">R61</text>
<text x="236.9" y="142.8">R62</text>
<text x="238.9" y="139.8">0402/10K</text>
<text x="242.4" y="138.4">R60</text>
<text x="81.7" y="144.4">HEADER 6X2</text>
<text x="222.3" y="146.1">0402/1K</text>
<text x="234.6" y="146.1">0402/1K</text>
<text x="218.2" y="153.5" transform="rotate(-90 218.2 153.5)">0402/100nF</text>
<text x="221.2" y="151.4">C38</text>
<text x="231.5" y="154.4" transform="rotate(-90 231.5 154.4)">0402/100nF</text>
<text x="234.5" y="152.3">C39</text>
<text x="248.2" y="153.5" transform="rotate(-90 248.2 153.5)">0.5R/0805</text>
<text x="251.2" y="151.4">R63</text>
<text x="255.8" y="153.4">0.5R/0805</text>
<text x="256.5" y="151.3">R64</text>
<text x="126.7" y="171.7">CN10</text>
<text x="72.9" y="174.4">CN8</text>
<text x="126.7" y="184">PH2.0</text>
<text x="72.9" y="188.5">HEADER 6X2</text>
</g>
<g font-size="1.6">
<text x="51.8" y="33.3">G</text>
<text x="56.6" y="30.5" transform="rotate(-90 56.6 30.5)">D</text>
<text x="56.6" y="37.7" transform="rotate(-90 56.6 37.7)">S</text>
<text x="230.6" y="37.5" transform="rotate(-90 230.6 37.5)">32</text>
<text x="232.3" y="37.5" transform="rotate(-90 232.3 37.5)">31</text>
<text x="234.1" y="37.5" transform="rotate(-90 234.1 37.5)">30</text>
<text x="235.9" y="37.5" transform="rotate(-90 235.9 37.5)">29</text>
<text x="237.6" y="37.5" transform="rotate(-90 237.6 37.5)">28</text>
<text x="239.4" y="37.5" transform="rotate(-90 239.4 37.5)">27</text>
<text x="241.2" y="37.5" transform="rotate(-90 241.2 37.5)">26</text>
<text x="242.9" y="37.5" transform="rotate(-90 242.9 37.5)">25</text>
<text x="219.9" y="45.6">1</text>
<text x="219.9" y="47.4">2</text>
<text x="223.3" y="46.5">VCC</text>
<text x="231.5" y="42.9" transform="rotate(-90 231.5 42.9)">PB8</text>
<text x="235" y="42.9" transform="rotate(-90 235 42.9)">PB7</text>
<text x="236.8" y="42.9" transform="rotate(-90 236.8 42.9)">PB6</text>
<text x="238.5" y="42.9" transform="rotate(-90 238.5 42.9)">PB5</text>
<text x="240.3" y="42.9" transform="rotate(-90 240.3 42.9)">PB4</text>
<text x="242.1" y="42.9" transform="rotate(-90 242.1 42.9)">PB3</text>
<text x="243.2" y="46.5">PA14-SWC</text>
<text x="243.8" y="43.8" transform="rotate(-90 243.8 43.8)">PA15</text>
<text x="253.5" y="47.4">23</text>
<text x="253.5" y="45.6">24</text>
<text x="219.9" y="49.1">3</text>
<text x="219.9" y="50.9">4</text>
<text x="219.9" y="52.7">5</text>
<text x="223.3" y="48.3">PF0-OSCI</text>
<text x="223.3" y="50">PF1-OSCO</text>
<text x="223.3" y="51.8">PF2-NRST</text>
<text x="223.3" y="53.6">PF3</text>
<text x="233.2" y="49.5" transform="rotate(-90 233.2 49.5)">PF4-BOOTO0</text>
<text x="241.5" y="53.6">PA10-OSC32I</text>
<text x="243.2" y="48.3">PA13-SWD</text>
<text x="247.2" y="51.8">PA11</text>
<text x="247.2" y="50">PA12</text>
<text x="253.5" y="52.7">20</text>
<text x="253.5" y="50.9">21</text>
<text x="253.5" y="49.1">22</text>
<text x="219.9" y="54.4">6</text>
<text x="219.9" y="56.2">7</text>
<text x="219.9" y="58">8</text>
<text x="223.3" y="55.3">PA0</text>
<text x="223.3" y="57.1">PA1</text>
<text x="223.3" y="58.9">PA2</text>
<text x="241.7" y="55.3">PA9-OSC32O</text>
<text x="248" y="57.1">PA8</text>
<text x="248.1" y="58.9">PB2</text>
<text x="253.5" y="58">17</text>
<text x="253.5" y="56.2">18</text>
<text x="253.5" y="54.4">19</text>
<text x="231.5" y="64.1" transform="rotate(-90 231.5 64.1)">PA3</text>
<text x="233.2" y="64.1" transform="rotate(-90 233.2 64.1)">PA4</text>
<text x="235" y="64.1" transform="rotate(-90 235 64.1)">PA5</text>
<text x="236.8" y="64.1" transform="rotate(-90 236.8 64.1)">PA6</text>
<text x="238.5" y="64.1" transform="rotate(-90 238.5 64.1)">PA7</text>
<text x="240.3" y="64.1" transform="rotate(-90 240.3 64.1)">PB0</text>
<text x="242.1" y="64.1" transform="rotate(-90 242.1 64.1)">PB1</text>
<text x="243.8" y="64.1" transform="rotate(-90 243.8 64.1)">VSS</text>
<text x="249.1" y="64.1" transform="rotate(-90 249.1 64.1)">GND</text>
<text x="230.6" y="67.6" transform="rotate(-90 230.6 67.6)">9</text>
<text x="234.1" y="68.4" transform="rotate(-90 234.1 68.4)">11</text>
<text x="235.9" y="68.4" transform="rotate(-90 235.9 68.4)">12</text>
<text x="237.6" y="68.4" transform="rotate(-90 237.6 68.4)">13</text>
<text x="239.4" y="68.4" transform="rotate(-90 239.4 68.4)">14</text>
<text x="241.2" y="68.4" transform="rotate(-90 241.2 68.4)">15</text>
<text x="242.9" y="68.4" transform="rotate(-90 242.9 68.4)">16</text>
<text x="248.2" y="68.4" transform="rotate(-90 248.2 68.4)">33</text>
<text x="247.2" y="113.5">1</text>
<text x="253.5" y="112.6" transform="rotate(-90 253.5 112.6)">2</text>
<text x="257.9" y="113.5">3</text>
<text x="250.7" y="114.4">1</text>
<text x="252.6" y="116.1" transform="rotate(-90 252.6 116.1)">2</text>
<text x="254.5" y="114.4">3</text>
<text x="247.2" y="131.1">1</text>
<text x="252.6" y="126.6" transform="rotate(-90 252.6 126.6)">3</text>
<text x="30.2" y="137.3">2</text>
<text x="30.2" y="135.6">3</text>
<text x="82.9" y="132.9">1</text>
<text x="82.9" y="134.7">3</text>
<text x="82.9" y="136.4">5</text>
<text x="88.5" y="132.9">2</text>
<text x="88.5" y="134.7">4</text>
<text x="88.5" y="136.4">6</text>
<text x="252.6" y="133.7" transform="rotate(-90 252.6 133.7)">2</text>
<text x="30.2" y="139.1">1</text>
<text x="82.9" y="138.2">7</text>
<text x="82.9" y="140">9</text>
<text x="82.9" y="141.7">11</text>
<text x="87.7" y="140">10</text>
<text x="87.7" y="141.7">12</text>
<text x="88.5" y="138.2">8</text>
<text x="74.1" y="177">1</text>
<text x="74.1" y="178.8">3</text>
<text x="79.7" y="177">2</text>
<text x="79.7" y="178.8">4</text>
<text x="128.2" y="174.4">1</text>
<text x="128.2" y="176.1">2</text>
<text x="128.2" y="177.9">3</text>
<text x="128.2" y="179.6">4</text>
<text x="74.1" y="180.5">5</text>
<text x="74.1" y="182.3">7</text>
<text x="74.1" y="184">9</text>
<text x="74.1" y="185.8">11</text>
<text x="78.9" y="184">10</text>
<text x="78.9" y="185.8">12</text>
<text x="79.7" y="180.5">6</text>
<text x="79.7" y="182.3">8</text>
<text x="128.2" y="181.4">5</text>
</g>
<g font-size="1.6" fill="#f00">
<text x="97.6" y="82.6">SMF6.0A/SOD123/NC</text>
<text x="72.9" y="104.7">SMF6.0A/SOD123/NC</text>
</g>
<g font-size="1.6" fill="#0f0">
<text x="72.9" y="132">DS_VBAT+</text>
<text x="72.9" y="133.8">DS_VBAT-</text>
<text x="72.9" y="135.6">AD_USB</text>
<text x="72.9" y="137.3">USB_IN</text>
<text x="96.7" y="132">USB_TX</text>
<text x="96.7" y="133.8">USB_RX</text>
<text x="96.7" y="135.6">VIN_EN</text>
<text x="96.7" y="137.3">LED1</text>
<text x="72.9" y="139.1">VBAT_EN</text>
<text x="73.7" y="140.9">CTL</text>
<text x="96.7" y="139.1">LED3</text>
<text x="96.7" y="140.9">KEY</text>
</g>
<g font-size="1.3">
<text x="150.9" y="46.6" transform="rotate(90 150.9 46.6)">D</text>
<text x="153.1" y="42.2" transform="rotate(90 153.1 42.2)">G</text>
<text x="156.7" y="46.6" transform="rotate(90 156.7 46.6)">S</text>
<text x="153.1" y="64.9" transform="rotate(90 153.1 64.9)">G</text>
<text x="150.9" y="69.3" transform="rotate(90 150.9 69.3)">D</text>
<text x="156.7" y="69.3" transform="rotate(90 156.7 69.3)">S</text>
<text x="150.9" y="88.9" transform="rotate(90 150.9 88.9)">D</text>
<text x="153.1" y="84.5" transform="rotate(90 153.1 84.5)">G</text>
<text x="156.7" y="88.9" transform="rotate(90 156.7 88.9)">S</text>
</g>
</svg>
